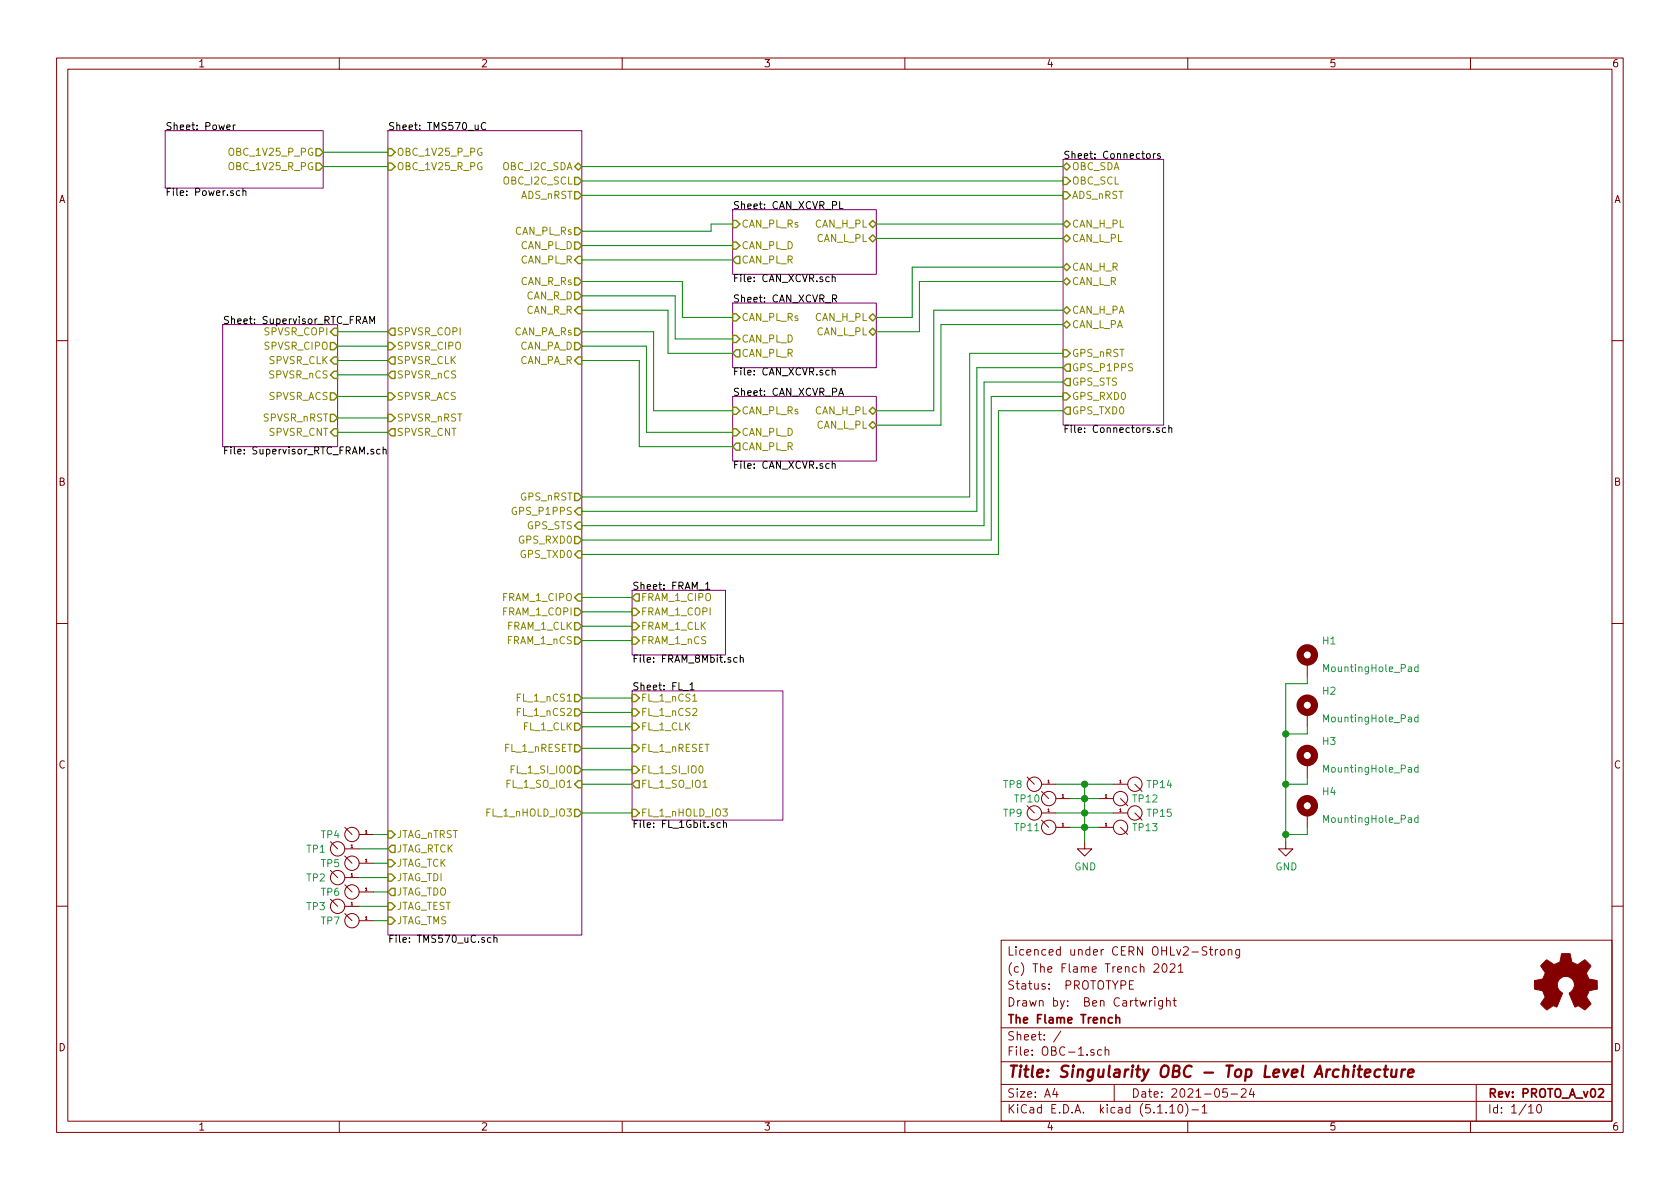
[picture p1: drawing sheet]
<svg xmlns="http://www.w3.org/2000/svg" width="297mm" height="210mm" viewBox="0 0 297 210" stroke-linecap="round" stroke-linejoin="round" font-family="sans-serif">
<g fill="none" stroke="#840000" stroke-width=".18">
<path d="M10 10.3h277v189.9h-277zM12 12.2h273v186.1h-273zM60 10.3v1.9M110 10.3v1.9M160 10.3v1.9M210 10.3v1.9M260 10.3v1.9M10 60.2h2M285 60.2h2M10 110.3h2M231.1 117.1v2.5M285 110.3h2"/>
<path d="M181.6 137.4l1.3 1.3M184.1 139.9l1.3 1.3M184.1 138.7h2.6M196.8 138.7h2.6M200.7 138.7l1.2 1.2M231.1 126v2.5M231.1 134.9v2.5M58.4 148.8l1.3 1.3M58.4 159l1.3 1.3M58.4 153.9l1.3 1.3M61 151.4l1.2 1.2M61 150.1h2.5"/>
<path d="M61 146.3l1.2 1.3M61 155.2h2.5M61 156.5l1.2 1.2M63.5 147.6h2.5M63.5 152.6h2.5M63.5 157.7h2.5M181.6 142.5l1.3 1.3M184.1 143.8h2.6M184.1 145l1.3 1.3M186.7 146.3h2.5M186.7 141.2h2.5M191.8 148.8v1.3h1.2l-1.2 1.3-1.3-1.3h1.3"/>
<path d="M194.3 146.3h2.5M194.3 141.2h2.5M196.8 143.8h2.6M198.1 146.3l1.3 1.3M198.1 141.2l1.3 1.3M200.7 143.8l1.2 1.2M227.3 148.8v1.3h1.3l-1.3 1.3-1.2-1.3h1.2M231.1 143.8v2.5M10 160.2h2M61 161.5l1.2 1.3M61 160.3h2.5M63.5 162.8h2.5"/>
<path d="M177 166.3h108v32h-108zM199.7 174.1h.5M200.4 173.4h-.7v1.5h.7M203.3 176.9v1M203.7 176.9l-.4 .3M204 170.6l.3-.2h.3l.3 .5-.9 1h.9M204.2 176.4v.2M204.2 176.9v1M205.5 176.9v1.2l-.2 .3h-.4M205.5 177l-.4-.1-.3 .3 .1 .6 .2 .1 .4-.1M205.6 170.6l.2-.2a.81 .81 0 0 1 .6 .6 .81 .81 0 0 1-.3 .9h-.1a.79 .79 0 0 1-.4-1.3zM206.2 177.1l.1-.1a.37 .37 0 0 1 .6 .1v.8"/>
<path d="M206.2 176.4v1.5M206.9 170.6l.2-.2h.4l.2 .5-.9 1h.9M207.4 176.9h.6M207.6 176.4v1.3l.4 .2M208.3 170.9l.5-.5v1.5M208.3 171.9h.9M213.4 167.5l-.6-.1-.2 .2v.4l.7 .3 .1 .3-.3 .3-.6-.1M213.8 167.9h.6M214 167.4v1.3l.4 .2M214.9 167.9v1M215.3 167.9l-.4 .3M215.8 168l.2-.1 .5 .1v.8l-.2 .1-.5-.1z"/>
<path d="M217.2 168l.2-.1 .4 .1v.9M217.2 167.9v1M219.2 167.9v1.2l-.3 .3-.4-.1M219.2 168l-.5-.1-.2 .3 .1 .6h.6M285 160.2h2M60 198.3v1.9M110 198.3v1.9M160 198.3v1.9M177 194.8h108M177 191.8h108M177 187.8h108M177 181.8h108"/>
<path d="M186.5 192.5l-.4 1h1M186.8 193v1M187.6 182.3l-1.3 2M193.4 185.7a.37 .37 0 0 0-.6 .1l.1 .2 .5 .2 .1 .1-.2 .3-.5-.1M194.8 185.7l-.5-.1-.2 .3 .1 .6h.6M195.4 185.7h.1a.37 .37 0 0 1 .6 .1v.8M195.4 185.1v1.5M197 191.8v3M206.8 195.8l.5-.5v1.5M206.8 196.8h.9M208.5 195.4l.1-.1a.8 .8 0 0 1 .5 .8 .8 .8 0 0 1-.5 .7 1 1 0 0 1-.1-1.4zM209.6 195.1a1.71 1.71 0 0 1 0 2.3"/>
<path d="M210 198.3v1.9M210.7 196.3h1.2M212.5 195.8l.5-.5v1.5M212.5 196.8h.9M217 192.5h-.7l-.1 .7 .2-.1 .5 .1 .1 .2v.5l-.2 .1-.6-.1M217.7 193.5h1.1M219.5 192.7l.2-.2h.3l.3 .2v.3v.2l-.9 .8h.9M221.3 192.5l-.4 1h.9M221.6 193v1M260 198.3v1.9M261 191.8v6.5M270.3 195.8l.4-.5v1.5"/>
<path d="M270.3 196.8h.8M271.8 195.5l.4-.2a.94 .94 0 0 1 0 1.5 .79 .79 0 0 1-.4-1.3z"/>
<circle cx="182.9" cy="138.7" r="1.27"/>
<circle cx="200.7" cy="138.7" r="1.27"/>
<circle cx="59.7" cy="150.1" r="1.27"/>
<circle cx="59.7" cy="155.2" r="1.27"/>
<circle cx="62.2" cy="147.6" r="1.27"/>
<circle cx="62.2" cy="157.7" r="1.27"/>
<circle cx="62.2" cy="152.6" r="1.27"/>
<circle cx="182.9" cy="143.8" r="1.27"/>
<circle cx="185.4" cy="141.2" r="1.27"/>
<circle cx="185.4" cy="146.3" r="1.27"/>
<circle cx="198.1" cy="146.3" r="1.27"/>
<circle cx="198.1" cy="141.2" r="1.27"/>
<circle cx="200.7" cy="143.8" r="1.27"/>
<circle cx="59.7" cy="160.3" r="1.27"/>
<circle cx="62.2" cy="162.8" r="1.27"/>
</g>
<path d="M197.3 179.4v1.5M196.7 180l-.5-.1-.2 .3 .1 .6h.6M197.3 180.1l.1-.1a.37 .37 0 0 1 .6 .1v.8M282.7 192.7l.2-.2h.3l.3 .5-.9 1h.9" fill="none" stroke="#840000" stroke-width=".3"/>
<path d="M240.1 189.1h.7M241.3 189.8l1-.2-.1-.4h-.7l-.2 1 .2 .2 .6-.1M244.1 189.2a.68 .68 0 0 0-1 .3l-.1 .6 .2 .2 .1 .1 .6-.1M244.7 189.1h.7M245 188.4l-.2 1.8 .1 .1 .3 .1M246.1 189.1l-.1 1.2a.6 .6 0 0 0 .8 0M246.9 189.1l-.1 1.3M247.9 189.1l-.2 1.3M248.5 189.1a.54 .54 0 0 0-.6 .4M249 189.8l.9-.2v-.4h-.8l-.2 1 .3 .2 .6-.1" fill="none" stroke="#840000" stroke-width=".41"/>
<path d="M29.2 23.1h27.9v10.2h-27.9zM68.6 23.1h34.3v142.2h-34.3zM129.5 37.1h25.4v11.4h-25.4zM188 28.2h17.7v47h-17.7zM39.4 57.4h20.3v21.6h-20.3zM129.5 53.6h25.4v11.4h-25.4zM129.5 70.1h25.4v11.4h-25.4zM111.8 104.4h16.5v11.4h-16.5zM111.8 122.2h26.6v22.8h-26.6z" fill="none" stroke="#840084" stroke-width=".18"/>
<g fill="none" stroke="#000" stroke-width=".18">
<path d="M40.1 22.5l.6-.1-.1-.3h-.3l-.2 .2 .1 .6h.4M41.2 22.1v.8M41.6 22.1l-.4 .2M42.4 33.8l-.4-.1-.2 .3 .1 .5h.5M43 33.9l.1-.2 .3 .1 .1 .8M43 33.3v1.3M85.9 21.8a.6 .6 0 0 0-.8 .4 .6 .6 0 0 0 .5 .7l.3-.1M148.5 35.6v1.3h.6M202.8 27.3l.2-.1h.3l.1 .2-.1 .6h-.3l-.2-.1zM203.9 27.2v.8M204.3 27.2h-.3l-.1 .2M205.1 27.2h-.3l-.2 .2 .1 .1 .4 .2v.3h-.5"/>
<path d="M64.1 57.2l.4-1.2 .4 1.2M64.2 56.9h.6M65.4 57.2v-1.2l.4 .9 .4-.9v1.2M147.1 49.1l.2-.1h.3l.1 .8M147.1 48.5v1.3M147.2 52.8l.7-.1v-.4l-.7-.2v1.3M147.5 52.8l.4 .6M66 79.5l-.3-.1-.1 .2v.2l.4 .1v.3h-.4M67.2 79.5l-.4-.1-.2 .3 .1 .5h.5M67.7 79.6l.2-.2 .3 .1 .1 .8M67.7 79v1.3M147.1 65.6l.2-.1h.3l.1 .8"/>
<path d="M147.1 65v1.3M148.3 69.9l.4-1.2 .4 1.2M148.4 69.6h.6M205 75.7l-.4-.1-.1 .2v.2l.5 .1v.3h-.5M206.1 75.7l-.4-.1-.2 .3 .1 .5h.5M206.7 75.8l.1-.2 .3 .1 .1 .8M206.7 75.2v1.3M147.1 82.1l.2-.1h.3l.1 .8M147.1 81.6v1.2M124.8 103.3l.3-.4v1.3M124.8 104.2h.7M130.3 116.3h-.3l-.3 .2 .1 .6h.5"/>
<path d="M130.9 116.4l.2-.1h.3v.8M130.9 115.8v1.3M120.8 122.1h.9M122 121.1l.4-.4v1.3M122 122h.7M127.4 145.5h-.4l-.2 .2 .1 .6h.5M127.9 145.6l.2-.1h.3v.8M127.9 145.1v1.2M86.8 165.9l-.4-.1-.2 .2 .1 .6h.5M87.3 165.9l.2-.1 .3 .1 .1 .7M87.3 165.4v1.2"/>
</g>
<g fill="none" stroke="#848400" stroke-width=".25">
<path d="M55.9 26.3h.6l.6 .6-.6 .7h-.6zM55.9 28.8h.6l.6 .7-.6 .6h-.6zM68.6 26.3h.6l.6 .6-.6 .7h-.6zM68.6 28.8h.6l.6 .7-.6 .6h-.6zM101.6 33.9h.6l.7 .6-.7 .7h-.6zM101.6 29.5l.6-.7 .7 .7-.7 .6zM101.6 31.4h.6l.7 .6-.7 .6h-.6zM129.5 39h.7l.6 .6-.6 .7h-.7zM153.7 39.6l.6-.6 .6 .6-.6 .7zM188 29.5l.6-.7 .6 .7-.6 .6zM188 31.4h.6l.6 .6-.6 .6h-.6zM188 33.9h.6l.6 .6-.6 .7h-.6z"/>
<path d="M188 39.6l.6-.6 .6 .6-.6 .7zM59.1 58h.6v1.3h-.6l-.7-.6zM68.6 58.7l.6-.7h.6v1.3h-.6zM101.6 42.8h.6l.7 .6-.7 .7h-.6zM101.6 51.7h.6l.7 .6-.7 .7h-.6zM101.6 40.3h.6l.7 .6-.7 .6h-.6zM101.6 58h.6l.7 .7-.7 .6h-.6zM101.6 49.1h.6l.7 .7-.7 .6h-.6zM102.2 45.3h.7v1.3h-.7l-.6-.6zM102.2 54.2h.7v1.3h-.7l-.6-.6zM129.5 42.8h.7l.6 .6-.6 .7h-.7zM129.5 55.5h.7l.6 .6-.6 .7h-.7z"/>
<path d="M129.5 59.3h.7l.6 .6-.6 .7h-.7zM130.2 45.3h.6v1.3h-.6l-.7-.6zM153.7 42.2l.6-.7 .6 .7-.6 .6zM153.7 56.1l.6-.6 .6 .6-.6 .7zM153.7 58.7l.6-.7 .6 .7-.6 .6zM188 42.2l.6-.7 .6 .7-.6 .6zM188 47.2l.6-.6 .6 .6-.6 .7zM188 49.8l.6-.7 .6 .7-.6 .6zM188 57.4l.6-.6 .6 .6-.6 .6zM188.6 54.2l.6 .7-.6 .6-.6-.6zM58.4 60.6h.7l.6 .6-.6 .6h-.7zM58.4 73.3h.7l.6 .6-.6 .6h-.7z"/>
<path d="M58.4 69.5h.7l.6 .6-.6 .6h-.7zM59.1 63.1h.6v1.3h-.6l-.7-.7zM59.1 65.7h.6v1.2h-.6l-.7-.6zM59.1 75.8h.6v1.3h-.6l-.7-.7zM68.6 60.6h.6l.6 .6-.6 .6h-.6zM68.6 69.5h.6l.6 .6-.6 .6h-.6zM68.6 73.3h.6l.6 .6-.6 .6h-.6zM69.2 63.1h.6v1.3h-.6l-.6-.7zM69.2 65.7h.6v1.2h-.6l-.6-.6zM69.2 75.8h.6v1.3h-.6l-.6-.7zM101.6 60.6h.6l.7 .6-.7 .6h-.6zM102.2 63.1h.7v1.3h-.7l-.6-.7z"/>
<path d="M129.5 72h.7l.6 .6-.6 .7h-.7zM129.5 75.8h.7l.6 .6-.6 .7h-.7zM130.2 61.8h.6v1.3h-.6l-.7-.6zM130.2 78.4h.6v1.2h-.6l-.7-.6zM154.3 72l.6 .6-.6 .7-.6-.7zM154.3 74.5l.6 .7-.6 .6-.6-.6zM188 61.8h.6l.6 .7-.6 .6h-.6zM188 69.5h.6l.6 .6-.6 .6h-.6zM188.6 66.9h.6v1.3h-.6l-.6-.6zM188.6 64.4h.6v1.3h-.6l-.6-.7zM188.6 72h.6v1.3h-.6l-.6-.7zM101.6 94.9h.6l.7 .6-.7 .6h-.6z"/>
<path d="M101.6 93l.6-.7h.7v1.3h-.7zM101.6 87.2h.6l.7 .7-.7 .6h-.6zM102.2 97.4h.7v1.3h-.7l-.6-.7zM102.2 89.8h.7v1.3h-.7l-.6-.7zM101.6 112.6h.6l.7 .7-.7 .6h-.6zM101.6 107.6h.6l.7 .6-.7 .6h-.6zM101.6 110.1h.6l.7 .6-.7 .7h-.6zM101.6 105.7l.6-.7h.7v1.3h-.7zM111.8 105.7l.6-.7h.6v1.3h-.6zM111.8 112.6h.6l.6 .7-.6 .6h-.6zM111.8 107.6h.6l.6 .6-.6 .6h-.6zM111.8 110.1h.6l.6 .6-.6 .7h-.6z"/>
<path d="M101.6 122.8h.6l.7 .6-.7 .7h-.6zM101.6 125.3h.6l.7 .7-.7 .6h-.6zM101.6 127.9h.6l.7 .6-.7 .7h-.6zM101.6 135.5h.6l.7 .6-.7 .7h-.6zM101.6 131.7h.6l.7 .6-.7 .7h-.6zM102.2 138h.7v1.3h-.7l-.6-.6zM111.8 122.8h.6l.6 .6-.6 .7h-.6zM111.8 125.3h.6l.6 .7-.6 .6h-.6zM111.8 127.9h.6l.6 .6-.6 .7h-.6zM111.8 131.7h.6l.6 .6-.6 .7h-.6zM111.8 135.5h.6l.6 .6-.6 .7h-.6zM112.4 138h.6v1.3h-.6l-.6-.6z"/>
<path d="M68.6 146.9h.6l.6 .7-.6 .6h-.6zM68.6 152h.6l.6 .6-.6 .7h-.6zM68.6 154.6h.6l.6 .6-.6 .6h-.6zM68.6 159.6h.6l.6 .7-.6 .6h-.6zM69.2 149.5h.6v1.2h-.6l-.6-.6zM69.2 157.1h.6v1.3h-.6l-.6-.7zM101.6 143.1h.6l.7 .7-.7 .6h-.6zM111.8 143.1h.6l.6 .7-.6 .6h-.6zM68.6 162.2h.6l.6 .6-.6 .6h-.6z"/>
</g>
<path d="M122.5 124h.7M124.3 139.2h.7M127.8 143h.8l-.4 .5 .3 .2 .1 .4-.3 .2-.5-.1" fill="none" stroke="#848400" stroke-width=".18"/>
<path d="M272.9 170.2l.6-.5 .9 .6a.62 .62 0 0 0 1 0l.2-.1a1.62 1.62 0 0 0 .4-1.3l.1-.3 1.5 .1 .2 .7a.74 .74 0 0 0 .6 1l.5 .2 1.3-.9 1.1 1.1-.4 .6a.75 .75 0 0 0-.2 1.2l.2 .5 1.5 .3v1.5l-1.4 .3-.1 .1a1.23 1.23 0 0 0-.3 1.2l.7 1-.1 .2-1 .9-.8-.6a.54 .54 0 0 0-.9 .1l-1-2.4a2.33 2.33 0 0 0 .8-1.9 1.54 1.54 0 0 0-2.5-.7 1.54 1.54 0 0 0 .5 2.5l-1.1 2.5a.69 .69 0 0 0-1.1 .1l-.6 .4-1.1-1.1 .8-1.2-.2-.5a.71 .71 0 0 0-.9-.7l-.8-.2v-1.5l.5-.1a1.11 1.11 0 0 0 1.2-.7 .72 .72 0 0 0-.2-1.2l-.4-.6z" fill="#840000" stroke="#840000" stroke-width=".18"/>
<g fill="none" stroke="#840000" stroke-width="1.3">
<circle cx="231.1" cy="115.8" r="1.27"/>
<circle cx="231.1" cy="124.7" r="1.27"/>
<circle cx="231.1" cy="133.6" r="1.27"/>
<circle cx="231.1" cy="142.5" r="1.27"/>
</g>
<path d="M250.7 118l-.3-.1-.3 .3 .1 .5h.5M250.7 117.5v1.3M250.7 135.8l-.3-.1-.3 .2 .1 .6h.5M250.7 126.9l-.3-.1-.3 .2 .1 .6h.5M250.7 126.4v1.3M250.7 135.3v1.2M250.7 144.6h-.3l-.3 .2 .1 .6h.5M250.7 144.2v1.2" fill="none" stroke="#008484" stroke-width=".18"/>
<g fill="none" stroke="#008400" stroke-width=".18">
<path d="M57.1 29.5h11.5M57.1 26.9h11.5M102.9 32h85.1M102.9 34.5h85.1M102.9 29.5h85.1M129.5 39.6h-3.8v1.3h-22.8M154.9 39.6h33.1M59.7 58.7h8.9M102.9 58.7h12.7v13.9h13.9M102.9 54.9h15.2v7.6h11.4M102.9 49.8h17.7v6.3h8.9M102.9 52.3h16.5v7.6h10.1"/>
<path d="M102.9 43.4h26.6M102.9 46h26.6M154.9 42.2h33.1M188 49.8h-25.4v8.9h-7.7M188 54.9h-22.9v17.7h-10.2M188 57.4h-21.6v17.8h-11.5M188 47.2h-26.7v8.9h-6.4M59.7 76.4h8.9M59.7 73.9h8.9M59.7 70.1h8.9M59.7 66.3h8.9M59.7 63.7h8.9"/>
<path d="M59.7 61.2h8.9M102.9 61.2h11.4v15.2h15.2M102.9 63.7h10.1v15.3h16.5M188 70.1h-12.7v25.4h-72.4M188 72.6h-11.5v25.4h-73.6M188 62.5h-16.6v25.4h-68.5M188 65h-15.3v25.4h-69.8M188 67.6h-14v25.4h-71.1M102.9 113.3h8.9M102.9 105.7h8.9M102.9 108.2h8.9M102.9 110.7h8.9"/>
<path d="M231.1 119.6v1.3h-3.8v27.9M102.9 138.7h8.9M102.9 123.4h8.9M102.9 126h8.9M102.9 128.5h8.9M102.9 132.3h8.9M102.9 136.1h8.9M186.7 138.7h10.1M191.8 138.7v10.1M231.1 137.4v1.3h-3.8M231.1 128.5v1.3h-3.8M63.5 155.2h5.1"/>
<path d="M63.5 150.1h5.1M66 147.6h2.6M66 157.7h2.6M66 152.6h2.6M102.9 143.8h8.9M186.7 143.8h10.1M189.2 141.2h5.1M189.2 146.3h5.1M231.1 146.3v1.3h-3.8M63.5 160.3h5.1M66 162.8h2.6"/>
</g>
<g fill="#008400" stroke="#008400" stroke-width=".25">
<circle cx="191.8" cy="146.3" r=".51"/>
<circle cx="191.8" cy="143.8" r=".51"/>
<circle cx="227.3" cy="129.8" r=".51"/>
<circle cx="227.3" cy="138.7" r=".51"/>
<circle cx="191.8" cy="141.2" r=".51"/>
<circle cx="227.3" cy="147.6" r=".51"/>
<circle cx="191.8" cy="138.7" r=".51"/>
</g>
<text font-size="2.8" fill="#840000" x="178" y="190.5">Title: Singularity OBC - Top Level Architecture</text>
<g font-size="2.1" fill="#840000">
<text x="178" y="172">(c) The Flame Trench 2021</text>
<text x="178" y="169">Licenced under CERN OHLv2-Strong</text>
<text x="178" y="178">Drawn by: Ben Cartwright</text>
<text x="178" y="175">Status: PROTOTYPE</text>
<text x="178" y="184">Sheet: /</text>
<text x="178" y="181">The Flame Trench</text>
<text x="178" y="186.7">File: OBC-1.sch</text>
<text x="178" y="196.9">KiCad E.D.A. kicad (5.1.10)-1</text>
<text x="178" y="194.1">Size: A4</text>
<text x="200" y="194.1">Date: 2021-05-24</text>
<text x="263" y="194.1">Rev: PROTO_A_v02</text>
<text x="263" y="196.9">Id: 1/10</text>
</g>
<g font-size="1.8" fill="#840000">
<text x="35" y="11.9">1</text>
<text x="85" y="11.9">2</text>
<text x="135" y="11.9">3</text>
<text x="185" y="11.9">4</text>
<text x="235" y="11.9">5</text>
<text x="285" y="11.9">6</text>
<text x="10.4" y="35.9">A</text>
<text x="285.4" y="35.9">A</text>
<text x="10.4" y="85.9">B</text>
<text x="285.4" y="85.9">B</text>
<text x="10.4" y="135.9">C</text>
<text x="285.4" y="135.9">C</text>
<text x="10.4" y="185.9">D</text>
<text x="285.4" y="185.9">D</text>
<text x="35" y="199.9">1</text>
<text x="85" y="199.9">2</text>
<text x="135" y="199.9">3</text>
<text x="185" y="199.9">4</text>
<text x="235" y="199.9">5</text>
<text x="285" y="199.9">6</text>
</g>
<g font-size="1.8">
<text x="29.2" y="23">Sheet: Power</text>
<text x="68.6" y="23">Sheet: TMS570_uC</text>
<text x="188" y="28.1">Sheet: Connectors</text>
<text x="29.2" y="34.6">File: Power.sch</text>
<text x="129.5" y="37">Sheet: CAN_XCVR_PL</text>
<text x="129.5" y="49.9">File: CAN_XCVR.sch</text>
<text x="129.5" y="53.5">Sheet: CAN_XCVR_R</text>
<text x="39.4" y="57.3">Sheet: Supervisor_RTC_FRAM</text>
<text x="129.5" y="66.4">File: CAN_XCVR.sch</text>
<text x="129.5" y="70">Sheet: CAN_XCVR_PA</text>
<text x="188" y="76.5">File: Connectors.sch</text>
<text x="39.4" y="80.4">File: Supervisor_RTC_FRAM.sch</text>
<text x="129.5" y="82.9">File: CAN_XCVR.sch</text>
<text x="111.8" y="104.3">Sheet: FRAM_1</text>
<text x="111.8" y="117.2">File: FRAM_8Mbit.sch</text>
<text x="111.8" y="122.1">Sheet: FL_1</text>
<text x="111.8" y="146.4">File: FL_1Gbit.sch</text>
<text x="68.6" y="166.7">File: TMS570_uC.sch</text>
</g>
<g font-size="1.8" fill="#848400">
<text x="40.9" y="27.6">OBC_1V25_P_PG</text>
<text x="70.1" y="27.6">OBC_1V25_P_PG</text>
<text x="40.8" y="30.1">OBC_1V25_R_PG</text>
<text x="70.1" y="30.1">OBC_1V25_R_PG</text>
<text x="89" y="30.1">OBC_I2C_SDA</text>
<text x="89.2" y="32.6">OBC_I2C_SCL</text>
<text x="92" y="35.2">ADS_nRST</text>
<text x="189.5" y="30.1">OBC_SDA</text>
<text x="189.5" y="32.6">OBC_SCL</text>
<text x="189.5" y="35.2">ADS_nRST</text>
<text x="91" y="41.5">CAN_PL_Rs</text>
<text x="131.1" y="40.3">CAN_PL_Rs</text>
<text x="144.1" y="40.3">CAN_H_PL</text>
<text x="189.5" y="40.3">CAN_H_PL</text>
<text x="92" y="46.6">CAN_PL_R</text>
<text x="92" y="44.1">CAN_PL_D</text>
<text x="131.1" y="44.1">CAN_PL_D</text>
<text x="131.1" y="46.6">CAN_PL_R</text>
<text x="144.3" y="42.8">CAN_L_PL</text>
<text x="189.5" y="42.8">CAN_L_PL</text>
<text x="189.5" y="47.9">CAN_H_R</text>
<text x="92" y="50.4">CAN_R_Rs</text>
<text x="93" y="53">CAN_R_D</text>
<text x="189.5" y="50.4">CAN_L_R</text>
<text x="46.9" y="59.3">SPVSR_COPI</text>
<text x="70.1" y="59.3">SPVSR_COPI</text>
<text x="90.8" y="59.3">CAN_PA_Rs</text>
<text x="93" y="55.5">CAN_R_R</text>
<text x="131.1" y="56.8">CAN_PL_Rs</text>
<text x="144.1" y="56.8">CAN_H_PL</text>
<text x="144.3" y="59.3">CAN_L_PL</text>
<text x="189.5" y="55.5">CAN_H_PA</text>
<text x="189.5" y="58">CAN_L_PA</text>
<text x="46.9" y="61.8">SPVSR_CIPO</text>
<text x="47.5" y="64.4">SPVSR_CLK</text>
<text x="70.1" y="61.8">SPVSR_CIPO</text>
<text x="70.1" y="64.4">SPVSR_CLK</text>
<text x="91.8" y="61.8">CAN_PA_D</text>
<text x="91.8" y="64.4">CAN_PA_R</text>
<text x="131.1" y="60.6">CAN_PL_D</text>
<text x="131.1" y="63.1">CAN_PL_R</text>
<text x="189.5" y="65.7">GPS_P1PPS</text>
<text x="189.5" y="63.1">GPS_nRST</text>
<text x="47.4" y="70.7">SPVSR_ACS</text>
<text x="47.7" y="66.9">SPVSR_nCS</text>
<text x="70.1" y="66.9">SPVSR_nCS</text>
<text x="70.1" y="70.7">SPVSR_ACS</text>
<text x="189.5" y="68.2">GPS_STS</text>
<text x="189.5" y="70.7">GPS_RXD0</text>
<text x="46.6" y="74.5">SPVSR_nRST</text>
<text x="47.5" y="77.1">SPVSR_CNT</text>
<text x="70.1" y="74.5">SPVSR_nRST</text>
<text x="70.1" y="77.1">SPVSR_CNT</text>
<text x="131.1" y="73.3">CAN_PL_Rs</text>
<text x="131.1" y="77.1">CAN_PL_D</text>
<text x="144.1" y="73.3">CAN_H_PL</text>
<text x="144.3" y="75.8">CAN_L_PL</text>
<text x="189.5" y="73.3">GPS_TXD0</text>
<text x="131.1" y="79.6">CAN_PL_R</text>
<text x="92" y="88.5">GPS_nRST</text>
<text x="90.9" y="91.1">GPS_P1PPS</text>
<text x="93.2" y="93.6">GPS_STS</text>
<text x="91.9" y="96.1">GPS_RXD0</text>
<text x="92.1" y="98.7">GPS_TXD0</text>
<text x="89" y="106.3">FRAM_1_CIPO</text>
<text x="113.3" y="106.3">FRAM_1_CIPO</text>
<text x="89" y="108.8">FRAM_1_COPI</text>
<text x="89.7" y="111.4">FRAM_1_CLK</text>
<text x="89.7" y="113.9">FRAM_1_nCS</text>
<text x="113.3" y="113.9">FRAM_1_nCS</text>
<text x="113.3" y="108.8">FRAM_1_COPI</text>
<text x="113.3" y="111.4">FRAM_1_CLK</text>
<text x="91.7" y="124.1">FL_1_nCS1</text>
<text x="113.3" y="124.1">FL_1_nCS1</text>
<text x="91.7" y="126.6">FL_1_nCS2</text>
<text x="92.6" y="129.2">FL_1_CLK</text>
<text x="113.3" y="126.6">FL_1_nCS2</text>
<text x="113.3" y="129.2">FL_1_CLK</text>
<text x="89.3" y="133">FL_1_nRESET</text>
<text x="90.7" y="136.8">FL_1_SI_IO0</text>
<text x="113.3" y="133">FL_1_nRESET</text>
<text x="113.3" y="136.8">FL_1_SI_IO0</text>
<text x="89.8" y="139.3">FL_1_SO_IO1</text>
<text x="113.3" y="139.3">FL_1_SO_IO1</text>
<text x="70.1" y="148.2">JTAG_nTRST</text>
<text x="86.3" y="144.4">FL_1_nHOLD_IO3</text>
<text x="113.3" y="144.4">FL_1_nHOLD_IO3</text>
<text x="70.1" y="150.7">JTAG_RTCK</text>
<text x="70.1" y="153.3">JTAG_TCK</text>
<text x="70.1" y="155.8">JTAG_TDI</text>
<text x="70.1" y="158.4">JTAG_TDO</text>
<text x="70.1" y="160.9">JTAG_TEST</text>
<text x="70.1" y="163.4">JTAG_TMS</text>
</g>
<g font-size="1.8" fill="#008484">
<text x="233.9" y="114">H1</text>
<text x="234.4" y="118.8">MountingHole_Pad</text>
<text x="233.9" y="122.9">H2</text>
<text x="233.9" y="131.7">H3</text>
<text x="234.4" y="127.7">MountingHole_Pad</text>
<text x="234.4" y="136.6">MountingHole_Pad</text>
<text x="177.4" y="139.4">TP8</text>
<text x="179.5" y="141.9">TP10</text>
<text x="200.4" y="141.9">TP12</text>
<text x="202.9" y="139.4">TP14</text>
<text x="233.9" y="140.6">H4</text>
<text x="56.8" y="148.3">TP4</text>
<text x="177.4" y="144.4">TP9</text>
<text x="179.5" y="147">TP11</text>
<text x="200.4" y="147">TP13</text>
<text x="202.9" y="144.4">TP15</text>
<text x="234.4" y="145.5">MountingHole_Pad</text>
<text x="54.3" y="150.8">TP1</text>
<text x="54.3" y="155.9">TP2</text>
<text x="56.8" y="153.3">TP5</text>
<text x="189.9" y="153.9">GND</text>
<text x="225.5" y="153.9">GND</text>
<text x="54.3" y="161">TP3</text>
<text x="56.8" y="158.4">TP6</text>
<text x="56.8" y="163.5">TP7</text>
</g>
<g font-size=".7" fill="#840000">
<text x="185.2" y="143.6">1</text>
<text x="185.2" y="138.5">1</text>
<text x="187.8" y="141">1</text>
<text x="195.4" y="141">1</text>
<text x="197.9" y="143.6">1</text>
<text x="197.9" y="138.5">1</text>
<text x="62.1" y="149.9">1</text>
<text x="64.6" y="147.4">1</text>
<text x="187.8" y="146.1">1</text>
<text x="195.4" y="146.1">1</text>
<text x="62.1" y="155">1</text>
<text x="64.6" y="152.4">1</text>
<text x="62.1" y="160.1">1</text>
<text x="64.6" y="157.5">1</text>
<text x="64.6" y="162.6">1</text>
</g>
</svg>
